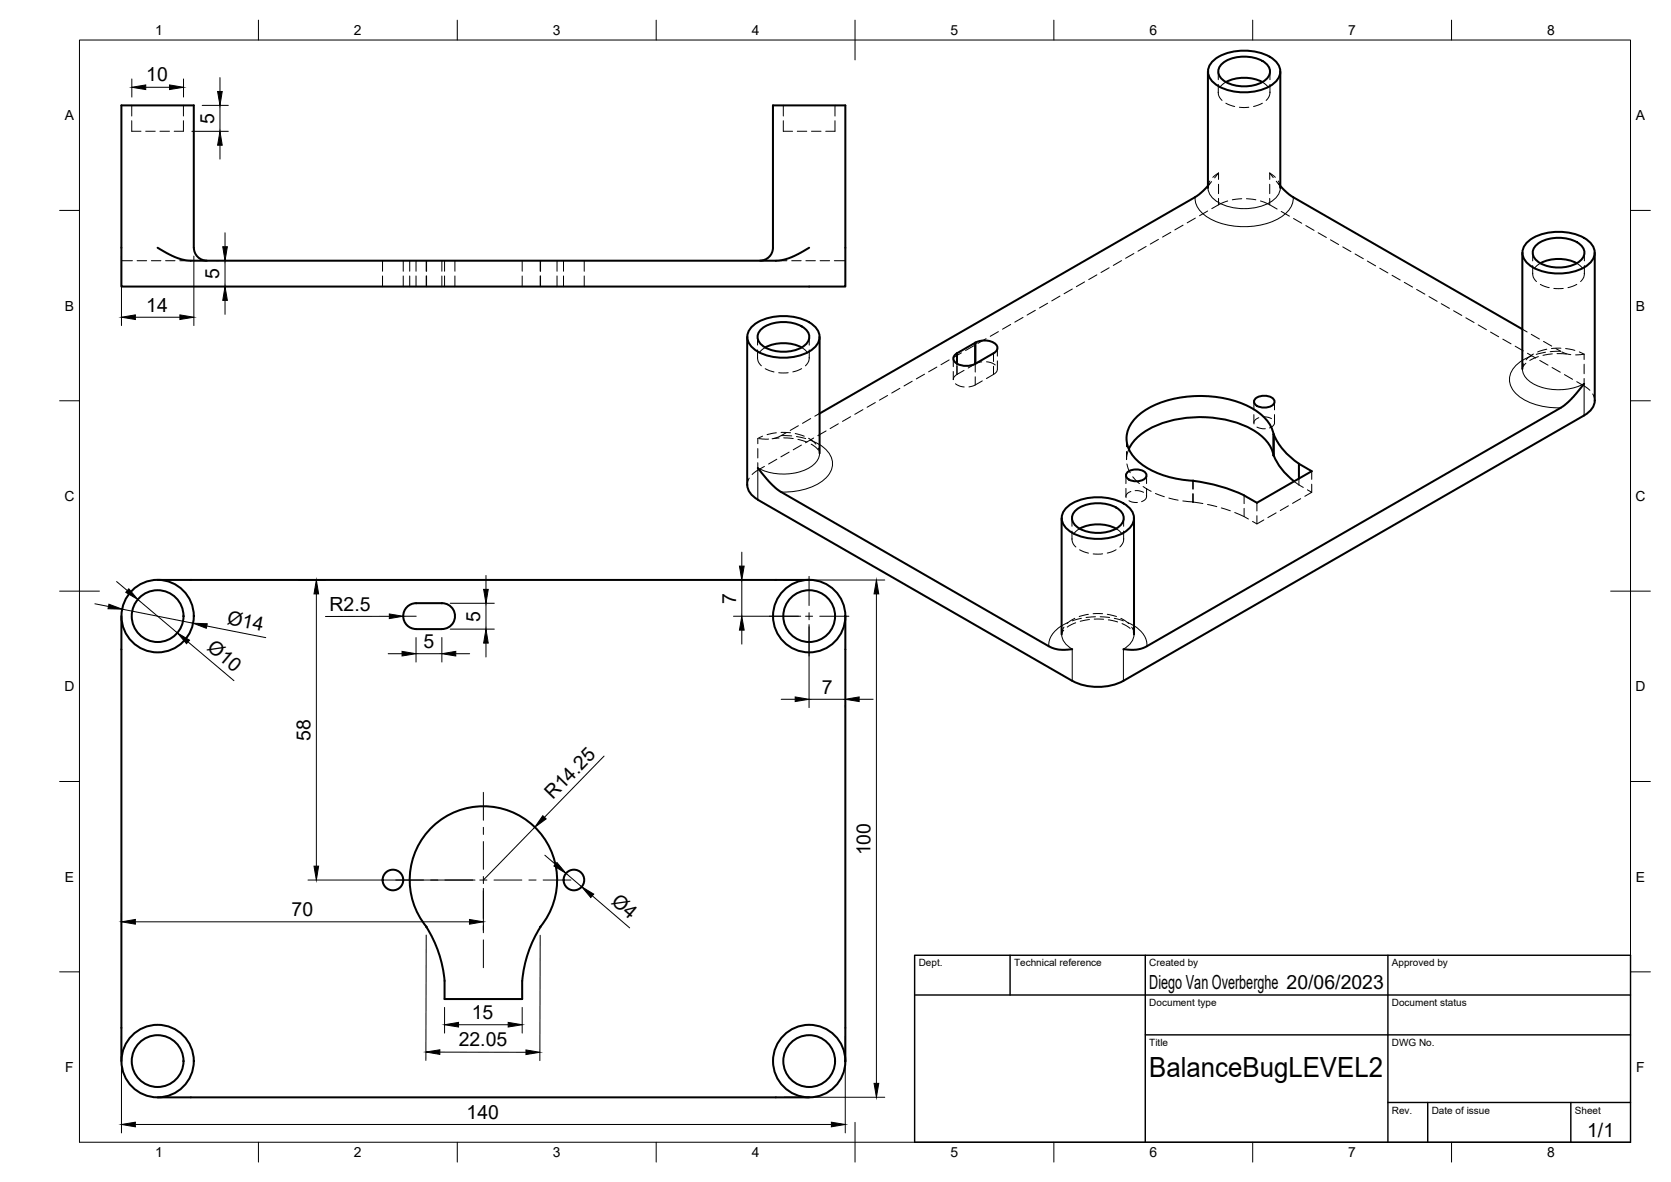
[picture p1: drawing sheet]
<svg xmlns="http://www.w3.org/2000/svg" width="420mm" height="297mm" viewBox="0 0 420 297" stroke-linecap="round" stroke-linejoin="round" font-family="sans-serif">
<!-- layer: Visible -->
<g fill="none" stroke="#000" stroke-width=".51">
<path d="M303.7 18v29.2M304.8 15.5a12.7 12.7 0 0 1 11.5-2.4 7.6 7.6 0 0 1 5.4 3.8 3.9 3.9 0 0 1-2.4 4.8 13.9 13.9 0 0 1-13.8-.6 3.5 3.5 0 0 1-.7-5.6zM307.5 15.8a9.7 9.7 0 0 1 10.7 0 2.69 2.69 0 0 1 1.1 2.7 2.69 2.69 0 0 1-1.9 2.1 9.9 9.9 0 0 1-9.9-.5 2.54 2.54 0 0 1 0-4.3zM321.9 18v29.2M308.2 20.6a10.2 10.2 0 0 1 9.2 0M303.7 46.7l-1.7 1.7-1.5 1.2-94.4 54.3M321.9 46.7l1.7 1.7 1.6 1.2 57.6 33.1M39.6 62.3l4.6 2.4 1.9 .6 1.7 .2h147.4l1.7-.2 2-.6 4.6-2.4M52 65.5a3.3 3.3 0 0 1-3.3-3.2v-35.8h-18.2v45.5h182.1v-45.5h-18.2v35.8a3.2 3.2 0 0 1-3.3 3.2M382.8 63.5v29.2M383.9 61a12.7 12.7 0 0 1 11.4-2.4 7.6 7.6 0 0 1 5.5 3.8 3.9 3.9 0 0 1-2.5 4.8 13.9 13.9 0 0 1-13.7-.6 3.5 3.5 0 0 1-.7-5.6zM386.5 61.4a9.7 9.7 0 0 1 10.7 0 2.69 2.69 0 0 1 1.2 2.6 2.69 2.69 0 0 1-1.9 2.1 9.9 9.9 0 0 1-10-.5 2.54 2.54 0 0 1 0-4.2z"/>
<path d="M387.3 66.2a10.2 10.2 0 0 1 9.2 0M401 63.5v37.2a4.4 4.4 0 0 1-2.7 3.7M187.9 84.7v37.2M189 82.2a12.7 12.7 0 0 1 11.4-2.4 7.6 7.6 0 0 1 5.5 3.8 3.9 3.9 0 0 1-2.5 4.8 13.9 13.9 0 0 1-13.7-.6 3.5 3.5 0 0 1-.7-5.6zM191.6 82.5a9.7 9.7 0 0 1 10.7 0 2.69 2.69 0 0 1 1.2 2.7 2.69 2.69 0 0 1-1.9 2.1 9.9 9.9 0 0 1-10-.5 2.54 2.54 0 0 1 0-4.3zM192.4 87.3a10.2 10.2 0 0 1 9.2 0M206.1 84.7v29.2M240.6 88.8v2.6M240.6 88.8a1.39 1.39 0 0 0-.9 1.3 1.39 1.39 0 0 0 1 1.3 5.1 5.1 0 0 0 4.5 0M245.2 86.1l-4.6 2.7M245.2 86.1v5.3M245.2 86.1a4.4 4.4 0 0 1 5.5 .9 1.38 1.38 0 0 1-.9 1.8l-4.6 2.6"/>
<path d="M398.3 96.4l-3.2 3.9-2.7 2.2-104 59.9-1 .5-1.5 .3-3.4-.1M190.5 117.6l3.2 3.8 2.5 2.1 67.5 38.9 1.3 .6 1.2 .2 3.4-.1M283.4 118.7a3.5 3.5 0 0 1 4.8 .4 1.62 1.62 0 0 1-1.8 1.8 3.1 3.1 0 0 1-3.2-1.1v-.7zM283.8 112.8a13.4 13.4 0 0 1 7.9-6.3 29.3 29.3 0 0 1 23.7 1.7 9.8 9.8 0 0 1 4.8 6.3M315.6 100.2a3.5 3.5 0 0 1 4.8 .4 1.62 1.62 0 0 1-1.9 1.8 3.1 3.1 0 0 1-3.1-1.1v-.7zM320.2 109.2a10.9 10.9 0 0 0-6.9-7.4 29.1 29.1 0 0 0-25.2 1.2 8.5 8.5 0 0 0-4.8 8 10.5 10.5 0 0 0 6.5 7.3 26.9 26.9 0 0 0 10.2 2.5M320.3 109.1l-.1 5.4M320.3 114.4l-.1 .1M320.3 109.1v5.3M320.3 109.1a16.6 16.6 0 0 0 6.3 7.4M320.3 114.4a15.5 15.5 0 0 0 5.1 6.6M326.6 116.6v3.7"/>
<path d="M326.6 116.6l3.2 1.8-13.8 8-3.2-1.9M398.3 104.4l-115.8 66.7a14.2 14.2 0 0 1-12.9 0l-79.1-45.5M187.9 121.9a4.4 4.4 0 0 0 2.7 3.7M266.9 130.2v29.2M268 127.7a12.7 12.7 0 0 1 11.5-2.4 7.6 7.6 0 0 1 5.4 3.8 3.9 3.9 0 0 1-2.4 4.8 13.9 13.9 0 0 1-13.8-.6 3.5 3.5 0 0 1-.7-5.6zM270.7 128.1a9.7 9.7 0 0 1 10.7 0 2.69 2.69 0 0 1 1.1 2.6 2.69 2.69 0 0 1-1.9 2.1 9.9 9.9 0 0 1-9.9-.5 2.54 2.54 0 0 1 0-4.2zM271.5 132.9a10.2 10.2 0 0 1 9.1 0M285.1 130.2v29.2M300 120.8h-.1a42.3 42.3 0 0 1 12.9 3.7M300 120.8h.1M30.5 154.8v111.9M39.6 145.7h163.9"/>
<path d="M104.6 151.6a3.2 3.2 0 0 0-3.2 3.2 3.2 3.2 0 0 0 3.2 3.3h6.5M104.6 151.6h6.5M111.1 151.6a3.2 3.2 0 0 1 3.3 3.2 3.2 3.2 0 0 1-3.3 3.3M212.6 154.8v111.9M111.8 246.5v4.6h19.5v-4.6M111.8 246.5a30.4 30.4 0 0 0-4.6-13.6h.1a18.5 18.5 0 0 1 1.6-25.3 18.5 18.5 0 0 1 25.3 0 18.5 18.5 0 0 1 1.6 25.3h.1a30.3 30.3 0 0 0-4.6 13.6M39.6 275.8h163.9"/>
<circle cx="39.6" cy="154.8" r="9.1"/>
<circle cx="39.6" cy="154.8" r="6.5"/>
<circle cx="203.5" cy="154.8" r="9.1"/>
<circle cx="203.5" cy="154.8" r="6.5"/>
<circle cx="98.8" cy="221.1" r="2.59"/>
<circle cx="144.3" cy="221.1" r="2.59"/>
<circle cx="39.6" cy="266.7" r="9.1"/>
<circle cx="39.6" cy="266.7" r="6.5"/>
<circle cx="203.5" cy="266.7" r="9.1"/>
<circle cx="203.5" cy="266.7" r="6.5"/>
</g>
<!-- layer: Hidden -->
<g fill="none" stroke="#000" stroke-width=".25">
<path d="M306.3 18v2M319.3 18v2M33.1 30.3v2.7h2.4M33.1 26.5v2.7M36.6 33h2.4M40.2 33h2.4M46.1 30.3v2.7h-2.3M46.1 26.5v2.7M197 30.3v2.7h2.3M197 26.5v2.7M200.5 33h2.4M204 33h2.4"/>
<path d="M210 30.3v2.7h-2.4M210 26.5v2.7M306.3 23.1l.2 1 .8 1.1M306.3 21.2v2.1M308.2 20.6l-1.5 1.4M308.2 25.9l2.3 .9M311.6 27h2.4M317.4 20.6l.9 .7 .6 .7M317.4 25.9l-2.2 .9M319.3 23.1l-.1 1-.8 1.1M319.3 21.2v2.1M294.4 58.4l-2.1 1.2"/>
<path d="M297.5 56.6l-2.1 1.2M300.6 54.8l-2.1 1.2M303.7 53l-2.1 1.2M304.2 46.2l-.5 1M304.7 45.6l-1 1.1M306.4 43.5l-1 1.2M308.7 50.5l-1.7 .6-2.3 1.3M312.2 49.9l-2.3 .3M313.4 49.9l2.4 .3M316.9 50.5l1.7 .6 2.5 1.4M319.3 43.5l.8 1.1M320.9 45.5l1 1.2"/>
<path d="M321.4 46.2l.5 1M322.2 53.1l2 1.2M325.2 54.9l2.1 1.2M328.3 56.7l2.1 1.2M331.4 58.5l2.1 1.2M30.5 65.5h2.8M34.5 65.5h2.4M38.1 65.5h2.3M41.6 65.5h2.4M45.2 65.5h2.8M96.2 65.5v2.7M96.2 69.3v2.7"/>
<path d="M101.4 65.5v2.7M101.4 69.3v2.7M103 65.5v2.7M103 69.3v2.7M104.6 65.5v2.7M104.6 69.3v2.7M107.2 65.5v2.7M107.2 69.3v2.7M107.3 65.5v2.7M107.3 69.3v2.7M111.1 65.5v2.7M111.1 69.3v2.7"/>
<path d="M111.8 65.5v2.7M111.8 69.3v2.7M114.4 65.5v2.7M114.4 69.3v2.7M131.3 65.5v2.7M131.3 69.3v2.7M135.8 65.5v2.7M135.8 69.3v2.7M135.9 65.5v2.7M135.9 69.3v2.7M140.1 65.5v2.7M140.1 69.3v2.7"/>
<path d="M141.7 65.5v2.7M141.7 69.3v2.7M146.9 65.5v2.7M146.9 69.3v2.7M195.1 65.5h2.8M199.1 65.5h2.3M202.6 65.5h2.4M206.2 65.5h2.4M209.8 65.5h2.8M257.2 79.8l-2 1.1M260.3 78l-2 1.2M263.4 76.2l-2 1.2"/>
<path d="M266.5 74.4l-2 1.2M269.6 72.6l-2.1 1.2M272.7 70.9l-2.1 1.1M275.8 69.1l-2.1 1.2M278.9 67.3l-2.1 1.2M282 65.5l-2.1 1.2M285.1 63.7l-2.1 1.2M288.2 61.9l-2.1 1.2M291.3 60.2l-2.1 1.1M334.5 60.3l2.1 1.2M337.6 62l2.1 1.2M340.7 63.8l2.1 1.2"/>
<path d="M343.8 65.6l2.1 1.2M346.9 67.4l2.1 1.2M350 69.2l2.1 1.2M353.1 71l2.1 1.1M356.2 72.7l2.1 1.2M359.3 74.5l2.1 1.2M362.4 76.3l2 1.2M365.5 78.1l2.1 1.2M368.6 79.9l2 1.2M385.4 68.7l.1 .9 .8 1.2M385.4 63.5v2.1M385.4 66.7v2.1"/>
<path d="M387.3 66.2l-.9 .6-.6 .7M387.3 71.5l2.2 .8M390.7 72.5h2.4M396.5 66.2l1.5 1.3M396.5 71.5l-2.2 .8M398.4 68.7l-.2 .9-.8 1.2M398.4 63.5v2.1M398.4 66.7v2.1M190.5 84.7v2M190.5 87.9v2.1M190.5 89.8l.1 1 .8 1.1M192.4 87.3l-.9 .7-.6 .7"/>
<path d="M192.4 92.7l2.2 .8M195.8 93.7h2.4M201.5 87.3l1 .7 .6 .7M201.6 92.6l-2.3 .9M203.5 89.8l-.2 1-.8 1.1M203.5 84.7v2M203.5 87.9v2.1M223.2 99.4l-2.1 1.2M226.3 97.6l-2.1 1.2M229.4 95.8l-2.1 1.2M232.5 94l-2.1 1.2M235.6 92.3l-2.1 1.1"/>
<path d="M238.7 90.5l-2.1 1.2M239.7 90.1v2M240.2 96.4l1.3 .7 .9 .1M240.6 88.8v2.1M240.6 91.4v2.7M241.7 88.7l-2 1.2M242.4 93.1l-2.1 1.2-.5 .5-.1 .6v-2M244.9 86.9l-2.1 1.2M245.2 91.4l-1.8 1.1M245.2 91.4h.1M246.9 90.9l-1.7 .5M247 95.7a7.2 7.2 0 0 1-3.1 1.5h-.3"/>
<path d="M247.9 85.1l-2 1.2M248.1 90.9l1.3 .3 .9 .5M250.8 92.7l-.2 .7-.5 .5-2.1 1.2M250.8 87.4v2.1M250.8 90.7v2.1M251 83.3l-2 1.2M254.1 81.5l-2 1.2M371.7 81.6l2 1.3M374.8 83.4l2 1.2M377.9 85.2l2 1.2M381 87l2 1.2M382.8 82.7l1.2 .7"/>
<path d="M383.7 91.3l-.7 .7-.2 .7M384.1 88.8l2 1.2M385 84l2.1 1.2M386.8 89.6l-2.2 1M387.2 90.6l2 1.2M388.1 85.8l2.1 1.2M390.2 92.4l2.1 1.1M390.3 88.9l-2.3 .4M391.2 87.6l1.2 .7M391.5 88.9l2.4 .1M392.7 88.4l2.3 .7M393.4 94.1l2 1.2"/>
<path d="M396.5 95.9l3.3 2.2M398.3 89l-2.1 .2M400.5 99l.5 1.7M190.9 110.2l2.4 .1M192.2 117.2l-3.1 2M195.3 115.4l-2 1.2M195.9 110.1l-1.8 .2M197.1 110l2.4 .2M197.7 108.8l-1.7 .9-1.6 .5M198.4 113.6l-2.1 1.2M200.6 110.4l2.3 .7M200.7 107l-2 1.2"/>
<path d="M201.5 111.9l-2 1.1M203.8 105.2l-2 1.2M204 111.6l1 .7 .8 .8M204.6 110.1l-2.1 1.2M206.1 103.9l-1.2 .7M207.7 108.3l-2.1 1.2M210.8 106.5l-2.1 1.2M213.9 104.7l-2.1 1.2M217 102.9l-2.1 1.2M220.1 101.2l-2.1 1.1M283.1 119.5v2M283.3 110.2v2.1"/>
<path d="M283.3 113.5v2M283.4 116.6l.8 2.2M283.8 112.9l-.4 1.4-.1 1.1M284.8 119.8l1.7 1.7M288.3 119.5v2M315.3 101v2M315.3 104.2v2.1M316 107.3l1 .4h1.2M316.5 105a1.38 1.38 0 0 0-1.2 1.5M317.6 104.8l1.3 .1 .8 .3M320.4 106a1.39 1.39 0 0 1-1.2 1.5M320.5 101v2"/>
<path d="M320.5 104.2v2.1M329.8 118.4v2.1M188.4 120.2l-.5 1.7M269.5 130.2v2.1M269.5 133.5v2M269.6 135.4l.1 .9 .8 1.2M271.5 132.8l-1.6 1.4M271.5 138.2l2.2 .8M277.2 139.2h-2.3M280.6 138.2l-2.2 .8M280.6 132.8l.9 .7 .7 .7M282.5 135.4l-.1 .9-.8 1.2"/>
<path d="M282.5 130.2v2.1M282.5 133.5v2M283.1 122.7v2.1M283.9 125.8l.9 .4 1.2 .1M284.4 123.5a1.33 1.33 0 0 0-1.3 1.6M285.4 123.3h.9l1.2 .4M287.4 122.3l2.1 1.2M288.2 124.5a1.39 1.39 0 0 1-1.2 1.6M288.3 122.7v2.1M290.5 124l2.3 .8M293.9 125.2l2.3 .5M297.4 125.9l5.1 .6"/>
<path d="M299.9 120.8v2.1M299.9 124.1v2.1M300 120.8v2.1M300 124.1v2M303.6 126.8l2.3 .5M307.1 127.6l2.3 .8M310.5 128.8l3.4 1.6M312.8 124.5v2.1M312.8 127.7v2.1M316 126.4v2M316 129.6v2.1M317.8 130.7l-1.8 1-1.1-.7"/>
<path d="M320.9 128.9l-2.1 1.2M324 127.1l-2.1 1.2M325.4 121l1.2 .9M326.6 121.9l1.1 .6M326.6 120.3v1.6M327 125.3l-2 1.2M328.7 123.1l1.1 .6-1.7 1M329.8 121.7v2M267.5 158.4l-.6 1M270.5 156.5l-2.1 1.1M273.9 155.7l-2.3 .4M275.1 155.6h2.4"/>
<path d="M278.7 155.8l2.3 .5M282.1 156.7l2.1 1.2M284.9 158.8l.2 .6"/>
</g>
<!-- layer: Hidden Narrow -->
<g fill="none" stroke="#000" stroke-width=".25">
<path d="M304.2 45.5l-.4 .8-.1 .9M304.9 44.6l1.5-1.1v1.6M306.4 46.3v2.4M306.4 49.9v1.6M319.3 46.3v2.4M319.3 49.9v1.6M320.7 44.6l-1.4-1.1v1.6M321.4 45.5l.5 1.7M245.2 91.4v2.1M245.2 94.7v2M249.8 88.8v2.1M249.8 92v2.1"/>
<path d="M383.1 91.4l-.3 1.3M385.1 89.4l-2.3 1.2M385.6 89l-1.9 1.4M388.6 88.5l-2.3 .6M388.9 87.8l-2.3 .6M392.4 88.3l-2.6 .1M392.5 87.5l-2.4 .1M393.7 87.6l2.3 .5M397.1 88.4l1.2 .6v1.3M398.3 91.5v2.4M398.3 95.1v1.3M190.5 112.7v2.4"/>
<path d="M190.5 116.3v1.3M191.7 109.6l-1.2 .6v1.3M195.2 108.8l-2.3 .4M196.4 108.7l2.4 .1M196.4 109.5h2.7M199.9 109l2.3 .6M200.3 109.7l2.3 .5M203.3 110.1l1.8 1.5M203.7 110.6l2.4 1.1M205.8 112.6l.3 1.3M267.5 157.6l-.4 .8-.2 1M268.5 156.4l-1.6 .9"/>
<path d="M270.3 155.4l-2 1.3M271.9 155.4l-2.3 .6M273.7 154.4l-2.3 .5M274.8 154.2h2.4M275.4 155l-2.3 .2M276.6 155l2.4 .2M278.4 154.4l2.3 .5M280.2 155.4l2.3 .6M281.8 155.4l2 1.3M283.6 156.4l1.5 .9M284.6 157.6l.4 .8 .1 1"/>
</g>
<!-- layer: Visible Narrow -->
<path d="M300.5 49.5a6.1 6.1 0 0 0 3.9 5.5 19.2 19.2 0 0 0 17.8-.5 5.8 5.8 0 0 0 3-5M303.7 47.2a4.8 4.8 0 0 0 3.2 4 13.7 13.7 0 0 0 13.6-1.1 3.9 3.9 0 0 0 1.4-2.9M382.8 90.6a5.2 5.2 0 0 0-2.7 7 12.5 12.5 0 0 0 9.6 4.8l2.7 .1M382.8 92.7a5.6 5.6 0 0 0 4.5 4.5 14.5 14.5 0 0 0 11-.8M398.3 96.4v8M206.1 113.9a5.6 5.6 0 0 1-4.5 4.5 14.5 14.5 0 0 1-11-.8l-.1 8M206.1 111.7a5.2 5.2 0 0 1 2.6 7 12.5 12.5 0 0 1-9.6 4.9l-2.6 .1M266.9 157.3a5.8 5.8 0 0 0-3.2 5.1M267 159.4a4.4 4.4 0 0 0 2.6 3.7v8M285.1 159.4a4.4 4.4 0 0 1-2.6 3.7v8M285.1 157.3a5.8 5.8 0 0 1 3.3 5.1" fill="none" stroke="#000" stroke-width=".25"/>
<!-- layer: Visible -->
<circle cx="245.2" cy="86.1" r=".25" fill="#000"/>
<!-- layer: BORDER -->
<g fill="none" stroke="#000" stroke-width=".25">
<path d="M20 10.1h390v276.9h-390zM65 5.1v5M115 5.1v5M165 5.1v5M215 5.1v10M265 5.1v5M315 5.1v5M365 5.1v5M15 52.9h5M410 52.9h5M15 100.7h5M410 100.7h5"/>
<path d="M15 148.6h10M405 148.6h10M15 196.4h5M410 196.4h5M15 244.2h5M410 244.2h5M65 287v5M115 287v5M165 287v5M215 282.1v9.9M265 287v5M315 287v5"/>
<path d="M365 287v5"/>
</g>
<!-- layer: TITLEBLOCK -->
<path d="M230 240.1h180v46.9h-180zM230 250h180M254 240.1v9.9M288 240.1v46.9M349 240.1v46.9M288 260.1h122M349 277.1h61M359 277.1v9.9M395 277.1v9.9" fill="none" stroke="#000" stroke-width=".36"/>
<!-- layer: FD_Dimensions -->
<g fill="none" stroke="#000" stroke-width=".25">
<path d="M33.1 19.8v4.6M46.1 19.8v4.6M55.3 19.5v3.5M36.6 21.9h6M48.2 33h9.2M50.8 26.5h6.6M55.3 26.5v6.5M55.3 36.5v3.5M56.6 58.5v3.5M30.5 64.4v17.4M34 79.7h11.2M48.7 64.4v17.4"/>
<path d="M54.5 72h.4M54.5 65.5h.4M56.6 65.5v6.5M56.6 75.5v3.5M186.5 138.8v3.5M23.9 151.7l3.4 .7M29.3 146.1l2.7 2.3M30.7 153.1l17.9 3.5M34.7 150.7l9.9 8.4M52 157.3l14.8 2.9M75.1 145.8h6.5M79.5 149.3v68.4"/>
<path d="M97.9 154.9h-16.1M101.4 154.9h3.2M113.2 151.6h11.1M113.2 158.1h11.1M122.2 144.6v3.5M122.2 151.6v6.5M184.4 154.9h16.9M186.5 145.8v9.1M186.5 158.4v3.5M197.2 145.8h25.3M203.4 157v20.8M220.4 149.3v123"/>
<path d="M47.3 161.3l11.5 9.8M97.6 164.3h3.5M104.6 160.2v6.2M104.6 164.3h6.5M111.1 160.2v6.2M114.6 164.3h3.5M122.2 161.6v3.5M196.4 175.7h3.5M203.4 175.7h9.1M212.5 177.2v.6M216 175.7h3.5M151.9 190l-15 15.4"/>
<path d="M134.5 207.9l-13 13.3M137 214.9l2.7 2.3M142.3 219.5l4 3.3M30.5 229.6v2.6M34 231.7h84M77.4 221.2h42M107.2 235l-.1 31.5M121.5 223.3v10.5M135.8 235l-.1 31.5M148.9 225.1l9.4 8.1M111.8 253.2v6.4M115.3 257.5h12.5"/>
<path d="M131.3 253.2v6.4M30.5 260.4v24.3M110.6 264.4h21.6M197.2 275.7h25.3M212.5 260.4v24.3M34 282.6h175"/>
</g>
<g fill="#000" stroke="#000" stroke-width=".25">
<path d="M33.1 21.9l3.5-.6v1.2zM42.6 21.3l3.5 .6-3.5 .6zM54.7 23h1.2l-.6 3.5zM55.3 33l.6 3.5h-1.2zM30.5 79.7l3.5-.6v1.2zM45.2 79.1l3.5 .6-3.5 .6zM56.6 72l.6 3.5h-1.2zM56 62h1.2l-.6 3.5zM27.4 151.8l3.3 1.3-3.5-.1zM32.4 148l2.3 2.7-3.1-1.8zM48.6 156.6l3.5 .1-.2 1.2zM79.5 145.8l.6 3.5h-1.1z"/>
<path d="M97.9 154.3l3.5 .6-3.5 .6zM121.6 148.1h1.2l-.6 3.5zM186.5 154.9l.6 3.5h-1.2zM185.9 142.3h1.2l-.6 3.5zM220.4 145.8l.6 3.5h-1.2zM44.6 159.1l3 1.8-.7 .9zM101.1 163.7l3.5 .6-3.5 .6zM111.1 164.3l3.5-.6v1.2zM122.2 158.1l.6 3.5h-1.2zM199.9 175.1l3.5 .6-3.5 .6zM212.5 175.7l3.5-.6v1.2zM79 217.7h1.1l-.6 3.5z"/>
<path d="M136.5 205l.8 .8-2.8 2.1zM140 216.8l2.3 2.7-3-1.9zM30.5 231.7l3.5-.6v1.1zM118 231.1l3.5 .6-3.5 .5zM146.3 222.8l3 1.9-.8 .9zM111.8 257.5l3.5-.6v1.2zM127.8 256.9l3.5 .6-3.5 .6zM107.1 264.4l3.5-.6v1.2zM132.2 263.8l3.6 .6-3.6 .6zM219.8 272.3h1.2l-.6 3.4zM30.5 282.6l3.5-.6v1.2zM209 282l3.5 .6-3.5 .6z"/>
</g>
<!-- layer: Smart Centers -->
<g fill="none" stroke="#000" stroke-width=".25">
<path d="M193.4 154.9h7.4M202.5 154.9h1.8M203.4 144.9v7.3M203.4 154v1.8M203.4 157.5v7.4M206.1 154.9h7.3M121.5 199.1v7M121.5 207.9v1.8M121.5 211.5v7M99.5 221.2h7M108.3 221.2h1.8M111.9 221.2h7"/>
<path d="M120.6 221.2h1.8M121.5 220.3v1.7M121.5 223.8v7M121.5 232.6v1.8M121.5 236.2v7M124.2 221.2h7M133 221.2h1.8M136.6 221.2h7"/>
</g>
<text font-size="7" x="289" y="270.6">BalanceBugLEVEL2</text>
<g font-size="4.9">
<text x="36.8" y="20.5">10</text>
<text x="53.8" y="31.1" transform="rotate(-90 53.8 31.1)">5</text>
<text x="55.1" y="70.1" transform="rotate(-90 55.1 70.1)">5</text>
<text x="36.8" y="78.3">14</text>
<text x="82.8" y="153.5">R2.5</text>
<text x="185.1" y="151.7" transform="rotate(-90 185.1 151.7)">7</text>
<text x="56.9" y="156.7" transform="rotate(11 56.9 156.7)">Ø14</text>
<text x="120.7" y="156.2" transform="rotate(-90 120.7 156.2)">5</text>
<text x="51.9" y="163.2" transform="rotate(40 51.9 163.2)">Ø10</text>
<text x="106.5" y="162.8">5</text>
<text x="206.6" y="174.3">7</text>
<text x="78.1" y="186.2" transform="rotate(-90 78.1 186.2)">58</text>
<text x="139" y="201.1" transform="rotate(-46 139 201.1)">R14.25</text>
<text x="218.9" y="215" transform="rotate(-90 218.9 215)">100</text>
<text x="153.5" y="227" transform="rotate(41 153.5 227)">Ø4</text>
<text x="73.3" y="230.2">70</text>
<text x="289" y="248.5">Diego Van Overberghe 20/06/2023</text>
<text x="118.6" y="256.1">15</text>
<text x="115.3" y="262.9">22.05</text>
<text x="117.3" y="281.1">140</text>
<text x="399.1" y="285.7">1/1</text>
</g>
<g font-size="3.5">
<text x="39" y="8.8">1</text>
<text x="89" y="8.8">2</text>
<text x="139" y="8.8">3</text>
<text x="189" y="8.8">4</text>
<text x="239" y="8.8">5</text>
<text x="289" y="8.8">6</text>
<text x="339" y="8.8">7</text>
<text x="389" y="8.8">8</text>
<text x="16.3" y="30.2">A</text>
<text x="411.3" y="30.2">A</text>
<text x="16.3" y="78">B</text>
<text x="411.3" y="78">B</text>
<text x="16.2" y="125.9">C</text>
<text x="411.2" y="125.9">C</text>
<text x="16.2" y="173.7">D</text>
<text x="411.2" y="173.7">D</text>
<text x="16.3" y="221.6">E</text>
<text x="411.3" y="221.6">E</text>
<text x="16.4" y="269.4">F</text>
<text x="411.4" y="269.4">F</text>
<text x="39" y="290.8">1</text>
<text x="89" y="290.8">2</text>
<text x="139" y="290.8">3</text>
<text x="189" y="290.8">4</text>
<text x="239" y="290.8">5</text>
<text x="289" y="290.8">6</text>
<text x="339" y="290.8">7</text>
<text x="389" y="290.8">8</text>
</g>
<g font-size="2.5">
<text x="231" y="242.9">Dept.</text>
<text x="255" y="242.9">Technical reference</text>
<text x="289" y="242.9">Created by</text>
<text x="350" y="242.9">Approved by</text>
<text x="289" y="252.8">Document type</text>
<text x="350" y="252.8">Document status</text>
<text x="289" y="262.9">Title</text>
<text x="350" y="262.9">DWG No.</text>
<text x="350" y="279.9">Rev.</text>
<text x="360" y="279.9">Date of issue</text>
<text x="396" y="279.9">Sheet</text>
</g>
</svg>
